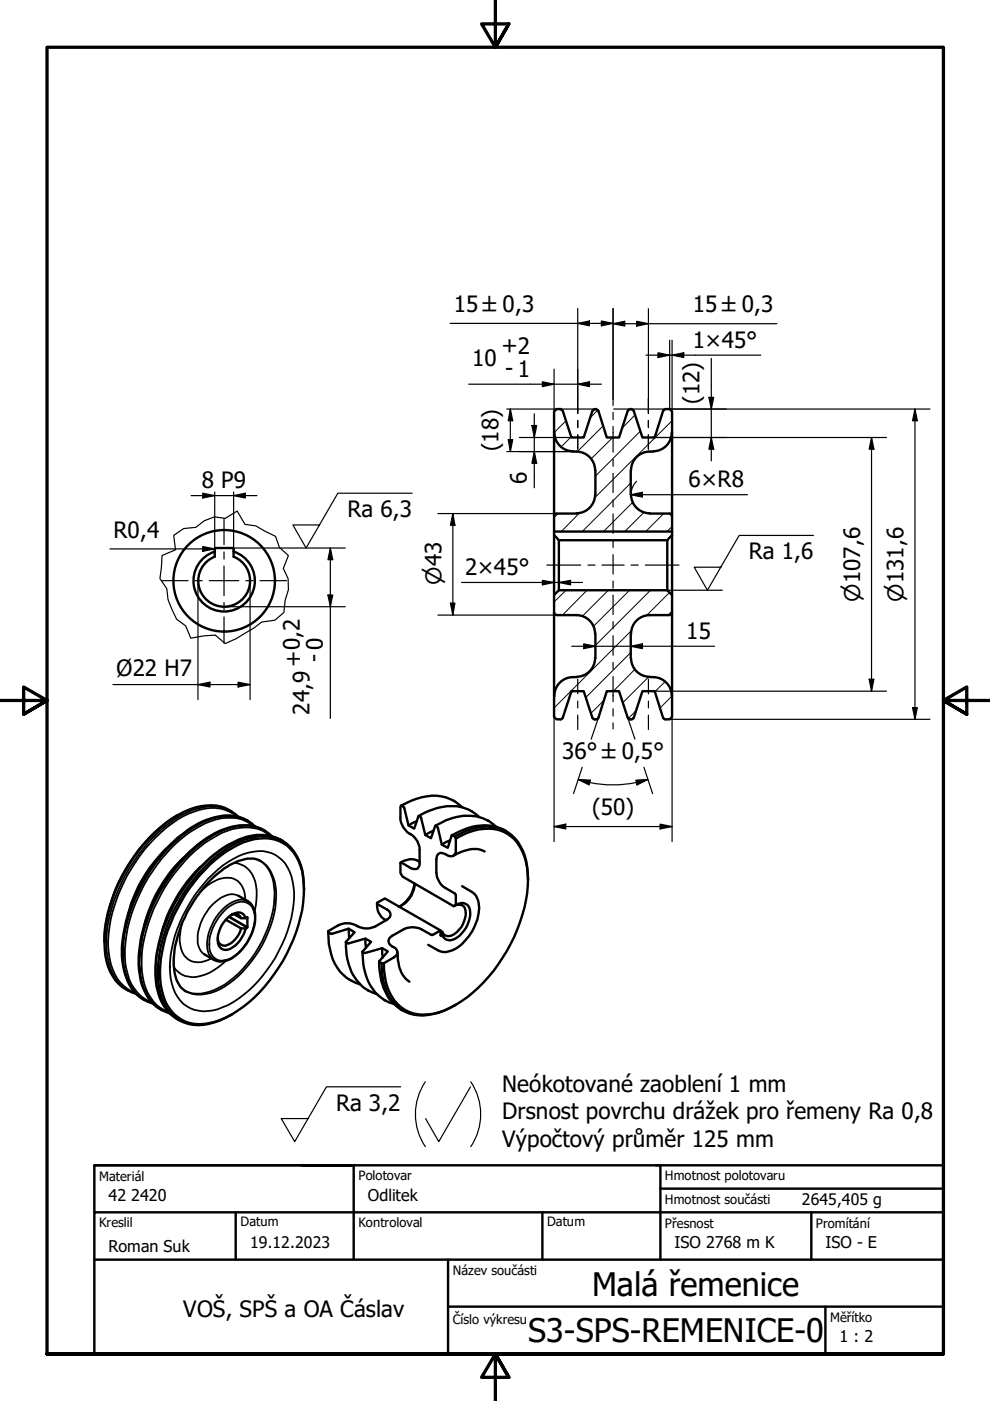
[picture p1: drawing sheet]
<svg xmlns="http://www.w3.org/2000/svg" width="210mm" height="297mm" viewBox="0 0 210 297" stroke-linecap="round" stroke-linejoin="round" font-family="sans-serif">
<!-- layer: Hatch (ISO) -->
<g fill="none" stroke="#000" stroke-width=".21">
<path d="M120 89.2l-2.5 2.5M121.2 92.6l-2.3 2.2M126.7 86.9l-1.5 1.7M127.9 90.3l-5.5 5.4M129.9 92.8l-4.6 4.5M134.6 88l-2.6 2.7M135.8 91.4l-9.6 9.6M142.5 89.2l-16.4 16.3M118.3 108.9l-.8 .8M122.9 108.8l-3.9 3.9M133.7 102.4l-10.3 10.3M134.1 106.5l-6.1 6.2"/>
<path d="M136.5 108.7l-4 4M140.7 108.9l-3.8 3.8M142.5 111.6l-1.1 1.1M120 125.1l-2.5 2.5M124.5 125.1l-5.2 5.3M129 125.1l-5.5 5.5M133.5 125.1l-7.6 7.7M133.7 138.4l-9.5 9.5M133.9 133.7l-16.4 16.4M137.9 125.1l-11.7 11.7M142 125.6l-4.9 4.9M142.5 129.6l-.8 .8"/>
<path d="M128 148.5l-2.7 2.7M134.6 142l-4.6 4.5M134.8 150.7l-1.6 1.6M137.5 143.5l-5.4 5.5M141 144.5l-2.2 2.2M142.5 147.6l-2.5 2.5"/>
</g>
<!-- layer: Visible (ISO) -->
<g fill="none" stroke="#000" stroke-width=".51">
<path d="M117.5 91.7a4 4 0 0 0 4 4M118.8 86.8l.5 .3M118.9 86.7h-.9l-.5 .5v25.5h25v-25.5l-.5-.5h-.9M119.3 87.1l1.9 5.7h2.6l1.8-5.7M121.5 95.7a4.1 4.1 0 0 1 4.7 4M126.1 86.8l-.5 .3M126.1 86.7h.3M126.2 99.7v5.2M126.4 86.8l.4 .3M126.9 87.1l1.8 5.7h2.6l1.8-5.7M133.6 86.8l-.5 .3M133.6 86.7h.3"/>
<path d="M133.7 99.7v5.2M133.9 86.8l.4 .3M134.4 87.1l1.8 5.7h2.6l1.8-5.7M137.7 95.7h.8M137.8 95.7a4 4 0 0 0-4 4M141.1 86.8l-.5 .3M142.4 91.7a4 4 0 0 1-3.9 4M45.5 117a6.5 6.5 0 0 0-3.2 10 6.5 6.5 0 0 0 10.5 0 6.5 6.5 0 0 0-3.3-10M45.7 116.2l-.2 .2M45.7 116.2l3.8 .1v1.7a5.5 5.5 0 0 1 2.4 8.5 5.5 5.5 0 0 1-8.8 0 5.5 5.5 0 0 1 2.4-8.5v-1.6M117.5 113.5l1 1M117.5 112.7v13.5"/>
<path d="M118 108.9l-.5 .2v.3M118 108.9h4.2M118.5 114.5v10.6M118.5 114.5h23M126.2 104.9a4 4 0 0 1-4 3.9M133.8 104.9a4 4 0 0 0 4 3.9M137.7 108.9h4.3M141.5 114.5v10.6M142 108.9l.4 .2v.3M142.5 113.5l-1 1M142.5 112.7v13.5M117.5 129.9l.2 .4 .3 .1"/>
<path d="M118 130.4h4.2a4 4 0 0 1 4 4M126.2 139.5a4 4 0 0 1-4 4M126.2 134.4v5.2M133.7 134.4v5.2M133.8 139.5a4 4 0 0 0 4 4M137.7 130.4h4.3M137.8 130.4a4 4 0 0 0-4 4M142.4 129.9l-.2 .4-.2 .1M118.8 152.5l.5-.3 1.9-5.7h2.6l1.8 5.7 .3 .3h.5M118.9 152.5h-.9l-.5-.5v-25.8l1-1.1h23l1 1.1v25.8l-.5 .5h-.9M122.2 143.6a4.1 4.1 0 0 0-4.7 3.9M126.8 152.2l-.4 .3"/>
<path d="M126.9 152.2l1.8-5.7h2.6l1.8 5.7 .5 .3M133.6 152.5h.3M134.3 152.2l-.4 .3M134.4 152.2l1.8-5.7h2.6l1.8 5.7M137.7 143.6h.8M138.5 143.6a4 4 0 0 1 3.9 3.9M140.6 152.2l.5 .3M35.3 179.9a30.2 30.2 0 0 0-8.2 14.3M37.7 172.8a34.1 34.1 0 0 0-15.5 25.2v1.7M50.6 173.2a8.8 8.8 0 0 0-9.1-2 25.4 25.4 0 0 0-12.5 9.8 32.3 32.3 0 0 0-6.8 19.1 11.4 11.4 0 0 0 3.6 9.1l1.3 .8 1.8 .7M54.1 175.2a8.8 8.8 0 0 0-9-1.8 23.3 23.3 0 0 0-11.1 7.9 33.7 33.7 0 0 0-8.2 21.4 12.7 12.7 0 0 0 3.2 8.1l1.5 1.1 1.9 .9M57.7 177.3a9 9 0 0 0-9.8-1.6 26.2 26.2 0 0 0-12.3 10.2 31.4 31.4 0 0 0-6.1 19.6 11.1 11.1 0 0 0 4 8.2l2.5 1.2"/>
<path d="M59.9 178.3a10.6 10.6 0 0 0-10.8 .4 30.3 30.3 0 0 0-11.6 12 28.6 28.6 0 0 0-4.3 18.5 9.6 9.6 0 0 0 4.8 7.1M85.1 170.8l.6 .4 .9 3.8 1.2 .7 .9-2.6h.3l.3 .3 .9 3.6 1.2 .7 .9-2.6h.2l.3 .4 .9 3.6 1.2 .7 .9-2.6 .6 .1 .2 .5v2.4a1.14 1.14 0 0 1-.5 1.3 1.14 1.14 0 0 1-1.4-.2l-.3-.2a1.16 1.16 0 0 0-1.3-.1 1.16 1.16 0 0 0-.6 1.2v2.8a4.2 4.2 0 0 0 1.9 3.3l2.2 1.4v2.2l-.4 .2-10.9-6.2-.4-.8 .1-2.2 2.1 1.2a1.13 1.13 0 0 0 1.4 .1 1.13 1.13 0 0 0 .5-1.3v-2.8a4.3 4.3 0 0 0-2.6-3.6l-1-1.3-.5-1.4v-2.8zM85.1 170.8a11.7 11.7 0 0 1 10.1-1.5 8.2 8.2 0 0 1 2.8 1.9M88.4 174.1l-1.8 .9M88.8 173a12.6 12.6 0 0 1 9.3-1.8l1.9 .8 1.6 1.2M91.9 176.1l-1.7 .9M92.3 175.1a12.2 12.2 0 0 1 9.4-1.8l1.9 .7 1.6 1.2M95.4 178.2l-1.7 .9M96.4 177.3a13.9 13.9 0 0 1 7.8-2 8.1 8.1 0 0 1 7.1 6.1 18 18 0 0 1 .7 5.2M96.6 177.8a11.3 11.3 0 0 1 10-1.5 9.1 9.1 0 0 1 5.2 7.6 29.3 29.3 0 0 1-5.2 19.2 26.8 26.8 0 0 1-13.5 11.5 8.4 8.4 0 0 1-8.8-1.7 11.7 11.7 0 0 1-2.9-8.7M107.4 176.3a10.1 10.1 0 0 0-10.1 0l-1.5 .8M38.9 181.9a30.2 30.2 0 0 0-8.3 14.3"/>
<path d="M42.4 183.9a30.8 30.8 0 0 0-8.2 14.3M44.4 183.4a21.6 21.6 0 0 1 9.5-5.5 8 8 0 0 1 9.8 5.7 20.8 20.8 0 0 1-.4 12.4 35.5 35.5 0 0 1-11.7 17.5 15.4 15.4 0 0 1-10.4 3.6 8.2 8.2 0 0 1-6.8-7 24 24 0 0 1 1.8-14.3 34.3 34.3 0 0 1 8.2-12.4zM47.9 195l3.2 1.8M49 194a1.41 1.41 0 0 1 2.1 .7h1a1.6 1.6 0 0 0-2.2-1.1 5.9 5.9 0 0 0-3.5 6.9 1.79 1.79 0 0 0 2.9 .3 6.7 6.7 0 0 0 2.8-4M49.7 193.9l1.4 .8M50.5 189.9l2 1.2a4 4 0 0 1 1.6 4 10.7 10.7 0 0 1-6 8.5l-.5 .2a2.88 2.88 0 0 1-2.3-.3l-1.9-1.1M52.1 196.8h-1a5 5 0 0 1-3.4 3.7 1.43 1.43 0 0 1-1.5-1.6M52.1 194.7l.4-.2v2.1l-.4 .2M55.2 182.5a5.9 5.9 0 0 0-5.5 .4 21.7 21.7 0 0 0-8.9 8.7 23.5 23.5 0 0 0-3.9 13.6 6.4 6.4 0 0 0 2.4 5M64.5 188.6a12.6 12.6 0 0 0-2.9-9 8.2 8.2 0 0 0-8.7-1.9 22.3 22.3 0 0 0-10.5 7.2 34.6 34.6 0 0 0-8.9 20.4 13.9 13.9 0 0 0 2.4 9.2 8.3 8.3 0 0 0 9.5 2.3l1.1-.4 2.7-1.3M69.6 197.4a8.1 8.1 0 0 1 3.5-1.6h1l1 .2a4.4 4.4 0 0 0 4.5 .4l2.4-1.4a1.15 1.15 0 0 0 .8-1.1 1.15 1.15 0 0 0-.8-1.1l-2-1.1v-.3l1.6-.9 11.8 6.8-1.9 .9-2.2-1.2a4.2 4.2 0 0 0-3.7 0l-2.5 1.4a1.19 1.19 0 0 0-.7 1.1 1.19 1.19 0 0 0 .7 1.1 1.23 1.23 0 0 1 1.1 1.1 1.23 1.23 0 0 1-.7 1.3l-2.1 1.2h-.5l-.5-.3 .1-.1 1.7-2.1-1.2-.7-3.9 1-.3-.1 .1-.2 1.8-2-1.2-.7-3.6 1-.5-.1-.1-.2 1.9-2-1.3-.8-3.5 1.1-.8-.3zM69.6 197.7a12.4 12.4 0 0 0 3.1 8.9 8.3 8.3 0 0 0 3.7 2.1"/>
<path d="M73.3 199.8a11.7 11.7 0 0 0 4.1 9.8l2.5 1.2M73.9 196.9l.1 2M77.5 199l.1 1.9M79.9 191.5a3.6 3.6 0 0 0 2 3.6M87.9 187.4a6.6 6.6 0 0 1-2.8 4.6M87.9 187.4a5.4 5.4 0 0 1-3.4 4.8M89 182.7a3.4 3.4 0 0 0-4 .2M93.4 197.3v1.1l.3-.2M93.4 197.4l.4 .2M96.6 191.9a1.85 1.85 0 0 1 2.1-.3 1.85 1.85 0 0 1 1 1.9 6.2 6.2 0 0 1-4.3 5.9 1.55 1.55 0 0 1-1.6-1.8 1.62 1.62 0 0 0 2.7 .3 5.3 5.3 0 0 0 2.1-5.4 1.58 1.58 0 0 0-2.4-.4M98 187.9l2 1.2a4.3 4.3 0 0 1 1.5 4.6 10.5 10.5 0 0 1-5.9 7.9l-.5 .1a2.72 2.72 0 0 1-2.3-.2l-2-1.2M102.7 180.5a6 6 0 0 0-5.5 .4l-1.1 .6"/>
<path d="M76.8 201.8a12.9 12.9 0 0 0 3.1 9l1.6 1.2 1.9 .8M80.4 203.8a13.1 13.1 0 0 0 2.7 8.6l.9 .9 1.5 .9M80.9 204.2a12.3 12.3 0 0 0 3.4 9.2 8.1 8.1 0 0 0 7.5 1.6 15.7 15.7 0 0 0 4.8-2M81 201l.2 2M84.3 201.9a7.9 7.9 0 0 0 1.6 5.4l.9 .8"/>
<circle cx="47.5" cy="123.1" r="10.8"/>
</g>
<!-- layer: Visible Narrow (ISO) -->
<g fill="none" stroke="#000" stroke-width=".38">
<path d="M49 172a10 10 0 0 0-9.4 .3 30.5 30.5 0 0 0-12.9 13.1 30.5 30.5 0 0 0-4.1 16.2 11.2 11.2 0 0 0 3.7 7.9l.8 .5M50.2 173.2a8.4 8.4 0 0 0-9-1.1 25.7 25.7 0 0 0-11.5 9.2 33.1 33.1 0 0 0-6.8 19.3 11.9 11.9 0 0 0 3.3 8.4l1.5 1.1 1 .4M52.5 174a10.1 10.1 0 0 0-9.6 .3 29.9 29.9 0 0 0-11.1 10.2 31.5 31.5 0 0 0-5.8 19.1 10.6 10.6 0 0 0 3.7 7.8l.8 .5M52.6 174a10.1 10.1 0 0 0-9.5 .4 32.5 32.5 0 0 0-15 17.5 24.5 24.5 0 0 0-1.6 14.2 9.3 9.3 0 0 0 4.1 5.9M53.8 175.2a8.2 8.2 0 0 0-7.9-1.5 23.6 23.6 0 0 0-11.6 8.3 33.5 33.5 0 0 0-7.8 20.6 10.8 10.8 0 0 0 4 9l1.7 .9M55.9 176a10 10 0 0 0-9.4 .3 31.6 31.6 0 0 0-13.7 14.6 27.7 27.7 0 0 0-3.1 16 9.7 9.7 0 0 0 4.3 7.1M56.1 176.1a10 10 0 0 0-9.5 .3 32.7 32.7 0 0 0-15 17.6 26.6 26.6 0 0 0-1.8 13 9.6 9.6 0 0 0 4.4 7.1M57.3 177.2a8.9 8.9 0 0 0-9-1.1 26.2 26.2 0 0 0-11.5 9.3 33.8 33.8 0 0 0-6.8 17.9 12.5 12.5 0 0 0 3.2 9.8l.8 .6 1.8 .9M59.5 178a10 10 0 0 0-9.5 .4 28.7 28.7 0 0 0-11.1 10.2 32 32 0 0 0-5.9 17.8 11.7 11.7 0 0 0 3.8 9.1l.8 .6M38.6 195.7l-.2 1a7.1 7.1 0 0 0 1 6.3 4.4 4.4 0 0 0 5.4 .2M42.4 189.2a8.1 8.1 0 0 1 6.7-3 4.3 4.3 0 0 1 2.9 4.6M44.1 186.4a19.3 19.3 0 0 1 8.6-5.6 7 7 0 0 1 9.1 5 20.6 20.6 0 0 1-1.3 13 28.6 28.6 0 0 1-12.1 14.3 10 10 0 0 1-7.2 1 7.6 7.6 0 0 1-5-6.7 24.2 24.2 0 0 1 3.4-14.8 27.4 27.4 0 0 1 4.5-6.2z"/>
<path d="M47.7 193a5 5 0 0 1 4.4-1.7 3.7 3.7 0 0 1 1.8 4.6 10.6 10.6 0 0 1-5.6 7.5 2.85 2.85 0 0 1-2.9-.4 2.85 2.85 0 0 1-1-2.8 10.5 10.5 0 0 1 3.3-7.2zM48.5 194.4l3.9 2.3M48.6 194.3l3.9 2.2M49.6 182.9a5.2 5.2 0 0 1 4.7 4.9l.1 1v2.1l-.4 2.3M50.5 189.9a4.4 4.4 0 0 0-4.8 1.3 10.4 10.4 0 0 0-3.7 9.3 2.94 2.94 0 0 0 1.4 1.9M52.4 194.5h.1M52.5 191.1a3.5 3.5 0 0 0-3.5 .3 10.8 10.8 0 0 0-5.1 9.6 3.3 3.3 0 0 0 1.4 2.5M55.1 182.5a6.9 6.9 0 0 1 3 5.6 22 22 0 0 1-3.9 13.9 19.9 19.9 0 0 1-9.7 8.2 6.8 6.8 0 0 1-5.3-.2M55.2 182.5a7.6 7.6 0 0 1 3.3 6.5 23.9 23.9 0 0 1-6.1 16 14.7 14.7 0 0 1-9.7 5.9 6.3 6.3 0 0 1-3.4-.7M47.9 203.7a10.8 10.8 0 0 1-7.1 3.5 4.7 4.7 0 0 1-4-2.2"/>
</g>
<!-- layer: Break Line (ISO) -->
<path d="M36.8 113.5l2.1-1.4 2.6-.3 1.8-1.4 2.2-.8 2.3 .3 2.5-1.5 1.6 2.8 2.3 .3 4.2 2.2 .8 2.4 2 1.7-1.1 2.7 1 2.2 .1 2.3-.7 2.3-.3 2.5-1.9 1.7-2.8 .4a40.7 40.7 0 0 1-7.7 4.5l-2.1-1.7-2.3 .1-3 .5-1-2.6-1.9-1.4-1.1-2.1-.8-2.1-.2-2.3-1.5-2.1 .5-4.9 2.8-1.2z" fill="none" stroke="#000" stroke-width=".25"/>
<!-- layer: Border (ISO) -->
<path d="M105 0v10l-2.9-4.9h5.8l-2.9 4.9 2.9-4.9M0 148.5h10l-5-2.8v5.7l5-2.9-5 2.9M210 148.5h-10l5-2.8v5.7l-5-2.9 5 2.9M10 287.1v-277.1h190v277.1h-190h190M107.9 292l-2.9-4.9 2.9 4.9h-5.8l2.9-4.9v9.9" fill="none" stroke="#000" stroke-width=".7"/>
<!-- layer: Title (ANSI) -->
<path d="M140 252h60" fill="none" stroke="#000" stroke-width=".51"/>
<!-- layer: Title (ISO) -->
<path d="M20 247.1h55h-11M20 257v-9.9h180v9.9M20 257h180v30.1h-180zM50 257v10.1M75 247.1v20M115 257v10.1M139 247.1h1v20M172 257v10.1M20 267.1h180M95 277h105M95 267.1v20M175 277v10.1" fill="none" stroke="#000" stroke-width=".51"/>
<!-- layer: Dimension (ISO) -->
<g fill="none" stroke="#000" stroke-width=".25">
<path d="M95.4 68.6h34.6M117.5 78.3v8.9M122.5 68.6l2.5-.5v1zM122.5 65.4v19.2M127.5 68.1l2.5 .5-2.5 .5zM130 68.6l2.5-.5v1zM130 65.4v19.2M130 68.6h34.7M135 68.1l2.5 .5-2.5 .5zM137 75.3h24.3M137.5 65.5v19.1M139.5 74.8l2.5 .5-2.5 .5z"/>
<path d="M142 72.1v14.6M142.5 75.3l2.5-.5v1zM142.5 72.1v15.1M150.8 76v21.7M99.4 81.5h28.1M107.4 86.7h15M107.4 95.7h14.1M107.8 93.2h.9l-.5 2.5zM108.2 86.7l.5 2.5h-.9zM108.2 86.7v9M110.1 92.8h11.1M112.8 90.2h1l-.5 2.6z"/>
<path d="M113.3 95.7l.5 2.5h-1zM113.3 87.7v15.7M115 80.9l2.5 .6-2.5 .5zM117.5 91.7v28M122.5 81.5l2.5-.6v1.1zM122.6 86.7h3.5M130.1 86.7h7.3M137.6 86.7h59.6M138.8 92.8h49.2M150.3 84.3h1l-.5 2.4zM150.8 92.8l.5 2.4h-1zM184.8 92.8l.5 2.4h-1z"/>
<path d="M184.8 92.8v53.7M194 86.7l.5 2.5h-1zM194 86.7v65.8M23.3 116.4h22.2M40.5 105.1h14M43 104.6l2.5 .5-2.5 .5zM43 115.9l2.5 .5-2.5 .5zM45.5 104.3v12.7M49.3 116.2h23.9M49.5 105.1l2.5-.5v1zM49.5 104.3v12.7M70 116.2l.5 2.5h-1z"/>
<path d="M70 116.2v36.1M92.8 108.9h25.2M96 108.9l.5 2.5h-1zM96 108.9v21.5M117.5 119.9v58.5M133.7 104.9l2.5-.5v1zM133.7 104.9h24.8M135 102l-.9 1.3-.3 1.6M142.5 112.7v7M142.5 119.9v58.5M42 123.2v25.1M47.6 128.6h25.6"/>
<path d="M53 123.2v25.1M69.5 126.2h1l-.5 2.4zM92.8 130.4h25.2M95.5 127.9h1l-.5 2.5zM97.9 123.5h25.6M115 123l2.5 .5-2.5 .5zM118.5 123.5l2.5-.5v1zM121.2 137h30.3M123.8 136.5l2.4 .5-2.4 .5zM133.7 137l2.5-.5v1zM23.9 145.1h29.1M42 145.1l2.5-.5v1.1z"/>
<path d="M50.5 144.6l2.5 .5-2.5 .6zM126.9 152.2l-1.6 4.5M133.1 152.2l1.5 4.5M138.8 146.5h49.2M142 152.5h55.2M184.3 144h1l-.5 2.5zM193.5 150h1l-.5 2.5zM117.5 175.2l2.5-.5v1.1zM117.5 175.2h25M122.6 165.3l2.6 .1-.3 1zM122.6 165.3l2.4 .6M123.4 162.7l-1.8 5.6"/>
<path d="M125 165.9a23.9 23.9 0 0 0 9.9 0M134.8 165.4l2.6-.1-2.3 1.1zM136.5 162.7l1.9 5.6M137.4 165.3l-2.5 .6M140 174.7l2.5 .5-2.5 .6z"/>
</g>
<g fill="#000">
<path d="M122.5 68.6l2.5-.5v1zM127.5 68.1l2.5 .5-2.5 .5zM130 68.6l2.5-.5v1zM135 68.1l2.5 .5-2.5 .5zM139.5 74.8l2.5 .5-2.5 .5zM142.5 75.3l2.5-.5v1zM107.8 93.2h.9l-.5 2.5zM108.2 86.7l.5 2.5h-.9zM112.8 90.2h1l-.5 2.6zM113.3 95.7l.5 2.5h-1zM115 80.9l2.5 .6-2.5 .5zM122.5 81.5l2.5-.6v1.1z"/>
<path d="M150.3 84.3h1l-.5 2.4zM150.8 92.8l.5 2.4h-1zM184.8 92.8l.5 2.4h-1zM194 86.7l.5 2.5h-1zM43 104.6l2.5 .5-2.5 .5zM43 115.9l2.5 .5-2.5 .5zM49.5 105.1l2.5-.5v1zM70 116.2l.5 2.5h-1zM96 108.9l.5 2.5h-1zM133.7 104.9l2.5-.5v1zM69.5 126.2h1l-.5 2.4zM95.5 127.9h1l-.5 2.5z"/>
<path d="M115 123l2.5 .5-2.5 .5zM118.5 123.5l2.5-.5v1zM123.8 136.5l2.4 .5-2.4 .5zM133.7 137l2.5-.5v1zM42 145.1l2.5-.5v1.1zM50.5 144.6l2.5 .5-2.5 .6zM184.3 144h1l-.5 2.5zM193.5 150h1l-.5 2.5zM117.5 175.2l2.5-.5v1.1zM122.6 165.3l2.6 .1-.3 1zM134.8 165.4l2.6-.1-2.3 1.1zM140 174.7l2.5 .5-2.5 .6z"/>
</g>
<!-- layer: Centerline (ISO) -->
<g fill="none" stroke="#000" stroke-width=".25">
<path d="M122.5 84.6v3.1M122.5 89.1v1.6M122.5 92.2v3M130 84.6v1.4M130 87.4v1.5M130 90.4v5.5M130 97.3v1.6M137.5 84.6v3.1M137.5 89.1v1.6M137.5 92.2v3M116 119.8h7.1M124.7 119.8h1.5"/>
<path d="M127.6 119.8h4.7M130 100.4v4M130 106v1.5M130 109v4.1M130 114.6v1.5M130 117.6v4.1M133.8 119.8h1.5M136.8 119.8h7.2M130 123.2v1.5M130 126.2v4.1M130 131.8v1.5M130 134.8v4.1"/>
<path d="M122.5 144v3.1M122.5 148.6v1.5M122.5 151.6v3.1M130 140.4v1.5M130 143.4v5.4M130 150.3v1.5M130 153.3v1.2M137.5 144v3.1M137.5 148.6v1.5M137.5 151.6v3.1"/>
</g>
<!-- layer: Symbol (ISO) -->
<path d="M87.4 104.6h-15.8l-6.7 11.6-2.8-4.9h5.7M172.5 113.5h-15.8l-6.7 11.6-2.8-4.8h5.6M141.5 125.1h11.7M85 230.4h-15.8l-6.7 11.6-2.9-4.8h5.7M90.2 229.4a12.3 12.3 0 0 0 0 13.7M99.8 230.4l-6.8 11.6-2.8-4.8M99.8 229.4a12.3 12.3 0 0 1 0 13.7" fill="none" stroke="#000" stroke-width=".25"/>
<!-- layer: Center Mark (ISO) -->
<path d="M47.5 109.9v5.6M47.5 117v1.5M34.2 123.1h5.7M41.4 123.1h1.5M44.4 123.1h6.2M47.5 120v6.3M47.5 127.7v1.6M47.5 130.8v5.6M52.1 123.1h1.6M55.1 123.1h5.7" fill="none" stroke="#000" stroke-width=".25"/>
<g font-size="6.9">
<text x="125.5" y="274.8">Malá řemenice</text>
<text x="112" y="284.5">S3-SPS-REMENICE-0</text>
</g>
<g font-size="4.8">
<text x="96.2" y="66.2">15 ±0,3</text>
<text x="146.9" y="66.2">15 ±0,3</text>
<text x="100.1" y="77.5">10</text>
<text x="106.3" y="74.9">+2</text>
<text x="146.9" y="73.7">1×45°</text>
<text x="107.1" y="79.7">- 1</text>
<text x="148.3" y="85.6" transform="rotate(-90 148.3 85.6)">(12)</text>
<text x="105.7" y="95.7" transform="rotate(-90 105.7 95.7)">(18)</text>
<text x="42.8" y="103.5">8 P9</text>
<text x="111.7" y="102.7" transform="rotate(-90 111.7 102.7)">6</text>
<text x="146" y="103.3">6×R8</text>
<text x="24.1" y="114">R0,4</text>
<text x="73.7" y="109.7">Ra 6,3</text>
<text x="158.7" y="118.6">Ra 1,6</text>
<text x="98.6" y="121.9">2×45°</text>
<text x="145.5" y="135.4">15</text>
<text x="24.7" y="143.4">Ø22 H7</text>
<text x="63.8" y="141.3" transform="rotate(-90 63.8 141.3)">+0,2</text>
<text x="68.2" y="140.4" transform="rotate(-90 68.2 140.4)">- 0</text>
<text x="65.6" y="151.6" transform="rotate(-90 65.6 151.6)">24,9</text>
<text x="119.2" y="161">36° ±0,5°</text>
<text x="125.5" y="172.8">(50)</text>
<text x="106.5" y="231.6">Neókotované zaoblení 1 mm</text>
<text x="71.2" y="235.5">Ra 3,2</text>
<text x="106.5" y="237.3">Drsnost povrchu drážek pro řemeny Ra 0,8</text>
<text x="106.5" y="243.1">Výpočtový průměr 125 mm</text>
<text x="38.9" y="279.2">VOŠ, SPŠ a OA Čáslav</text>
</g>
<g font-size="4.6">
<text x="93.6" y="123.9" transform="rotate(-90 93.6 123.9)">⌀43</text>
<text x="182.4" y="127.6" transform="rotate(-90 182.4 127.6)">⌀107,6</text>
<text x="191.6" y="127.6" transform="rotate(-90 191.6 127.6)">⌀131,6</text>
</g>
<g font-size="3.4">
<text x="23" y="254.6">42</text>
<text x="27.8" y="254.6">2420</text>
<text x="78" y="254.6">Odlitek</text>
<text x="170" y="255.6">2645,405 g</text>
<text x="23" y="265.5">Roman Suk</text>
<text x="53" y="264.6">19.12.2023</text>
<text x="143" y="264.6">ISO 2768 m K</text>
<text x="175" y="264.6">ISO - E</text>
<text x="178" y="284.6">1 : 2</text>
</g>
<g font-size="2.7">
<text x="21" y="250.3">Materiál</text>
<text x="76" y="250.1">Polotovar</text>
<text x="141" y="250.1">Hmotnost polotovaru</text>
<text x="141" y="255.3">Hmotnost součásti</text>
<text x="21" y="260.1">Kreslil</text>
<text x="51" y="260">Datum</text>
<text x="76" y="260.1">Kontroloval</text>
<text x="116" y="260">Datum</text>
<text x="141" y="260.3">Přesnost</text>
<text x="173" y="260.3">Promítání</text>
<text x="96" y="270.3">Název součásti</text>
<text x="96" y="280.8">Číslo výkresu</text>
<text x="176" y="280.3">Měřítko</text>
</g>
</svg>
